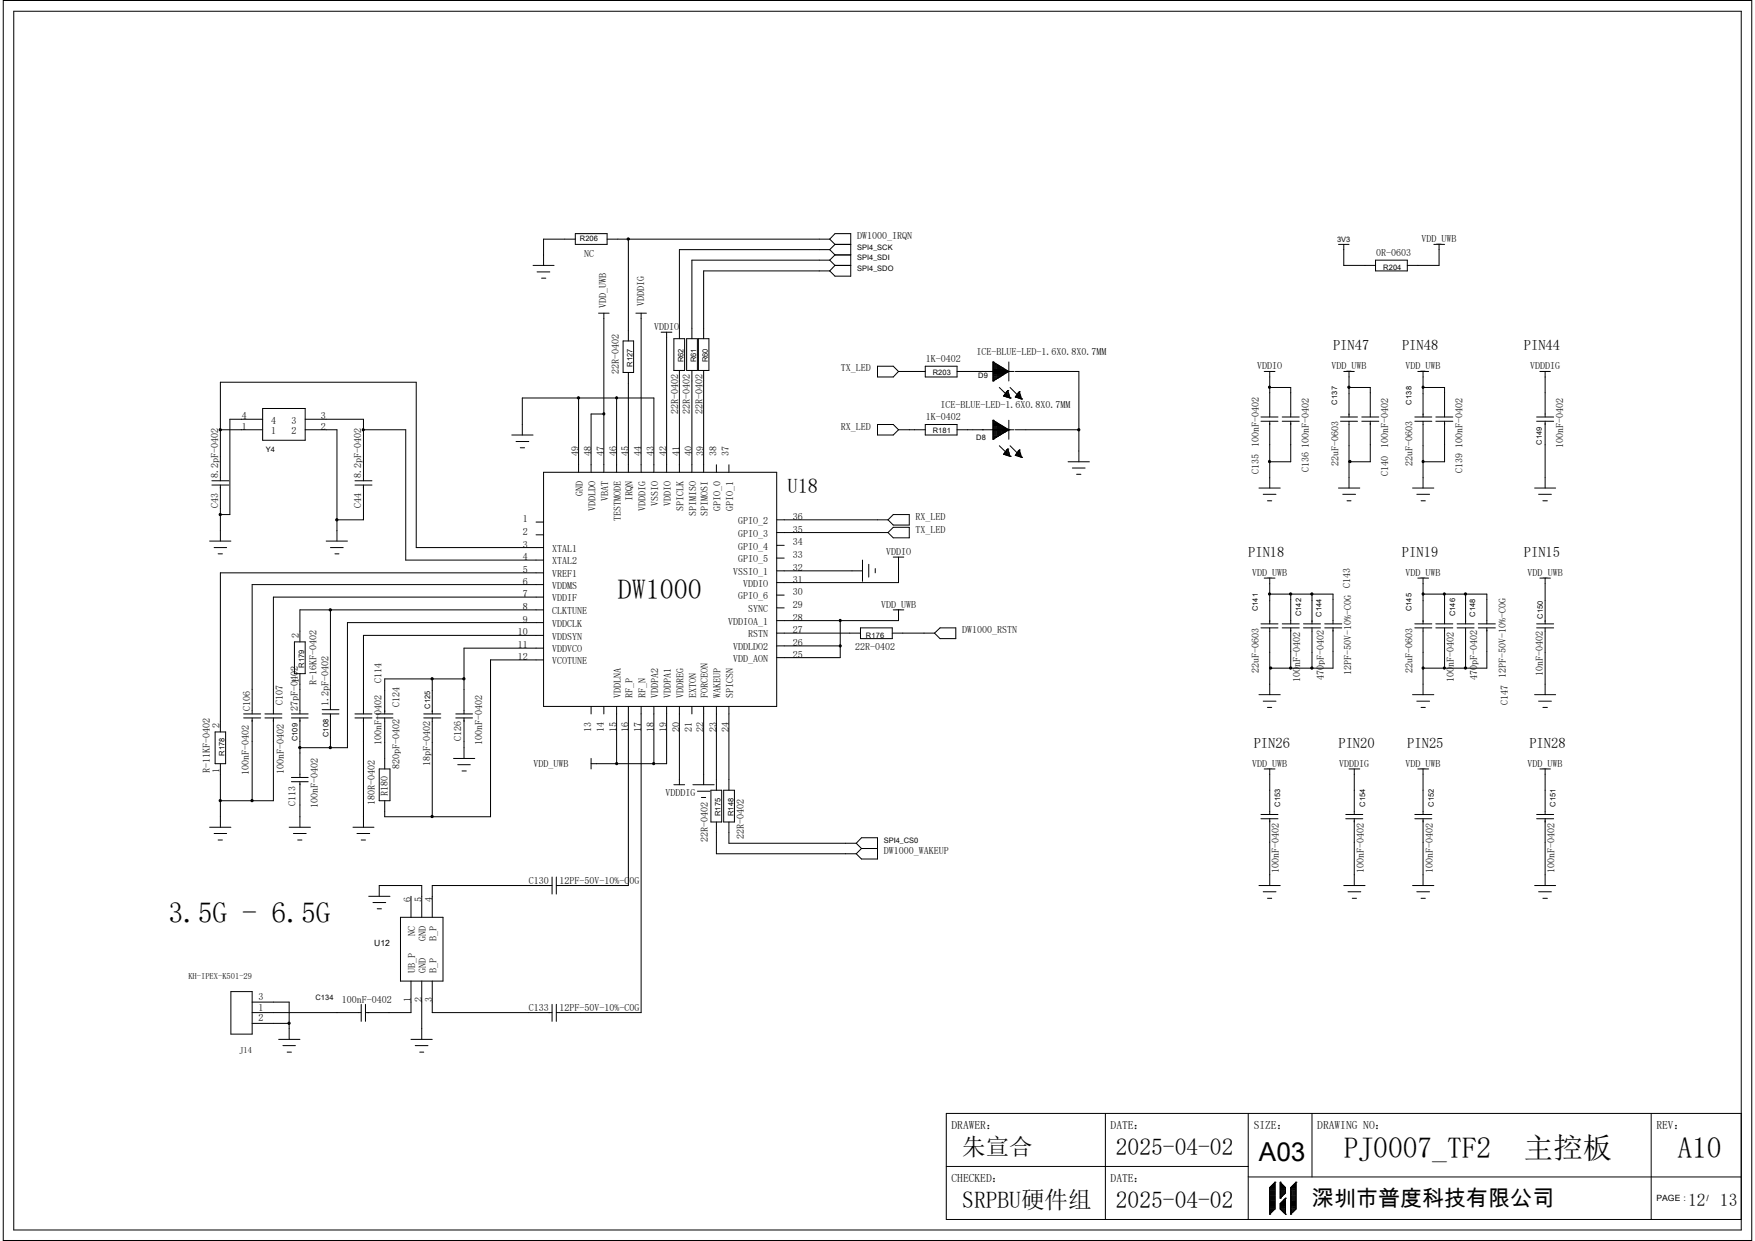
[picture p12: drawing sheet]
<svg xmlns="http://www.w3.org/2000/svg" width="297mm" height="210mm" viewBox="0 0 297 210" stroke-linecap="round" stroke-linejoin="round" font-family="sans-serif">
<g fill="none" stroke="#000" stroke-width=".17">
<path d="M.6 .1h295.9v209.8h-295.9zM2.3 1.9h292.4v206.3h-292.4zM97.4 39.5h5.3v1.9h-5.3zM90.2 44.9h3.6M90.9 46h2.1M91.7 47.1h.7M97.4 40.5h-5.4v4.4M101.3 53h1.8M102.2 53v26.9M102.7 40.5h37.7M105.5 57.7h1.7v5.3h-1.7zM106.3 40.5h.1"/>
<path d="M106.3 40.5v17.2M107.6 53h1.8M108.5 53v26.9M111.9 56.2h1.8M112.8 56.2v23.7M114 57.3h1.9v5.4h-1.9zM116.2 57.3h1.8v5.4h-1.8zM118.2 57.3h1.8v5.4h-1.8zM140.4 44h-23.3v13.3M140.4 42.2h-25.4v15.1M140.4 45.8h-21.3v11.5M140.4 40.5l.9-1h2.7v7.2h-2.7l-.9-.9"/>
<path d="M140.4 44l.9 .9M140.4 42.2l.9 .9M140.4 40.5l.9 .9M141.3 44.9h2.7M141.3 41.4h2.7M141.3 44.9l-.9 .9M141.3 43.1h2.7M141.3 43.1l-.9 .9M141.3 41.4l-.9 .8M226.5 41.4h1.8M227.4 41.4v3.5h5.4M232.8 44h5.4v1.8h-5.4z"/>
<path d="M242.7 41.4h1.8M243.5 41.4v3.5h-5.3M37.3 72.7h.1M37.3 72.7h7.1M44.4 69.1h7.2v5.4h-7.2zM44.4 71h-5.5v16.1h-1.6M51.6 72.7h5.4v18.9M51.6 71h9.9v10.4M61.5 72.7h.1M61.5 72.7h7.2v22.1h23.3M86.6 73.6h3.6M87.3 74.7h2.2"/>
<path d="M88.1 75.8h.7M88.4 73.6v-6.2h22.3v12.5M92 79.9h39.4v39.6h-39.4zM97.9 67.4v12.5M102.2 70.1h-2.2v9.8M104.4 67.4v12.5M106.3 63v16.9M115 62.7v17.2M117.1 62.7v17.2M119.1 62.7v17.2M121.2 78.7v1.2M123.4 78.7v1.2"/>
<path d="M148.5 62h2.7l.9 .9-.9 .9h-2.7zM148.5 71.8h2.7l.9 .9-.9 .9h-2.7zM152.1 72.7h4.5M152.1 62.9h4.5M156.6 62h5.4v1.8h-5.4zM156.6 71.8h5.4v1.8h-5.4zM162 72.7h9.6M162 62.9h9.6M168.1 71.1h.1M168.1 74.3h.1M168.1 61.3h.1M168.1 64.5h.1"/>
<path d="M168.1 63.8h1.2M168.1 62h1.1M168.1 71.8h1.1M168.1 61.3v3.2M168.1 71.1v3.2M168.1 71.1l2.6 1.6M168.1 72.6h2.3M168.1 72.4h2M168.1 72.2h1.7v1.1h-1.7M168.1 72h1.4M168.1 71.7h.9v2.1h-.9M168.1 71.5h.5"/>
<path d="M168.1 71.3h.2M168.1 61.8h.9v2.2h-.9M168.1 62.3h1.7v1.1h-1.7M168.1 74.2h.3M168.1 74h.6M168.1 73.4h1.4M168.1 73.1h2.1M168.1 72.9h2.3M168.1 61.3l2.6 1.6M168.1 62.7h2.3M168.1 62.5h2M168.1 62.1h1.4"/>
<path d="M168.1 61.6h.5M168.1 61.4h.2M168.1 64.3h.3M168.1 64.1h.6M168.1 63.6h1.4M168.1 63h2.3M168.2 61.4v3M168.2 71.2v3.1M168.4 61.5v2.8M168.4 71.3v2.8M168.6 61.6v2.6M168.6 71.5v2.5"/>
<path d="M168.8 61.7v2.4M168.8 71.5v2.4M169.1 61.9v1.9M169.1 71.8v1.9M169.1 75.4l1.8 1.8M169.1 65.6l1.8 1.8M169.3 71.9v1.7h-1.2M169.3 62v1.7M169.5 62.1v1.5M169.5 72v1.5M169.7 62.2v1.3M169.7 72.1v1.3"/>
<path d="M169.8 76.9h.1M169.8 67h.1M169.8 76.9l1.1 .3M169.8 76.9h1M169.8 67l1.1 .4M169.8 67h1M170 76.7h.7M170 66.8h.7M170 62.4v.9M170 66.8v.3M170 72.3v.9M170 76.6v.3"/>
<path d="M170.1 76.5h.6M170.1 66.6h.6M170.2 62.6v.6h-2.1M170.2 66.5v.6M170.2 72.4v.7M170.2 76.4v.6M170.3 76.3h.3M170.3 66.5h.3M170.3 62.7v.4M170.3 66.3v.9h.6M170.3 72.5v.4M170.3 76.2v.8h.6"/>
<path d="M170.3 76.2l-.5 .7M170.3 76.2h.3M170.3 66.3l-.5 .7M170.3 66.3h.3M170.6 76h.1M170.6 66.1h.1M170.6 62.8v.2M170.6 66.1v1.2M170.6 72.6v.3M170.6 76v1.1M170.6 76l-.3 .2M170.6 76l.3 1.2"/>
<path d="M170.6 66.1l-.3 .2M170.6 66.1l.3 1.3M170.7 72.7h.1M170.7 62.9h.1M170.7 61.3v3.2M170.7 66.7v.6M170.7 71.1v3.2M170.7 76.5v.7M170.7 72.7l-2.6 1.6M170.7 62.9l-2.6 1.6M170.9 77.2h.1M170.9 67.4h.1"/>
<path d="M170.9 75.4l1.8 1.8M170.9 65.6l1.8 1.8M171.8 77h.1M171.8 67.2h.1M171.8 72.7h10.8M171.8 62.9h10.8v15.2M171.8 77h1M171.8 77l1.1 .4M171.8 67.2h1M171.8 67.2l1.1 .3M172 76.9h.7M172 67h.7"/>
<path d="M172 66.9v.4M172 76.8v.3M172.1 76.7h.6M172.1 66.8h.6M172.2 66.7v.6M172.2 76.5v.7M172.3 76.5h.3M172.3 66.6h.3M172.3 76.3h.3M172.3 76.3l-.5 .7M172.3 76.3v.9h.5M172.3 66.5v.9h.5"/>
<path d="M172.3 66.5h.3M172.3 66.5l-.5 .7M172.5 76.2h.1M172.5 66.3h.1M172.5 76.2l-.2 .1M172.5 76.2l.4 1.2M172.5 66.3v1.1M172.5 76.2v1.1M172.5 66.3l-.2 .2M172.5 66.3l.4 1.2M172.7 66.8v.7M172.7 76.7v.7"/>
<path d="M172.9 77.4h.1M172.9 67.5h.1M180.8 78.1h3.6M181.5 79.2h2.1M213.4 71.3h2.9M213.4 70.6h2.9M214 62.9h1.8M214.9 62.9v7.7M214.9 71.3v11.3M214.9 65.6h3.5v5M217 71.3h2.9M217 70.6h2.9"/>
<path d="M218.4 71.3v6.8h-3.5M226.9 71.3h2.8M226.9 70.6h2.8M227.4 62.9h1.8M228.3 65.6h3.6v5M228.3 62.9v7.7M228.3 71.3v11.3M230.5 71.3h2.8M230.5 70.6h2.8M231.9 71.3v6.8h-3.6M239.4 71.3h2.9M239.4 70.6h2.9"/>
<path d="M239.9 62.9h1.9M240.8 65.6h.1M240.8 65.6h3.7v5M240.8 62.9v7.7M240.8 71.3v11.3M243 71.3h2.9M243 70.6h2.9M244.5 71.3v6.8h-3.7M260.1 71.3h2.8M260.1 70.6h2.8M260.6 62.9h1.8M261.5 62.9v7.7"/>
<path d="M261.5 71.3v11.3M35.5 91.6h3.6M35.9 81.4h2.8M35.9 82.1h2.8M36.2 92.7h2.2M36.9 93.7h.7M37.3 81.4v-16.7h33.1v28h21.6M37.3 82.1v9.5M55.2 91.6h3.6M55.9 92.7h2.2M56.7 93.7h.7M60.1 81.4h2.8"/>
<path d="M60.1 82.1h2.8M61.5 82.1v5.9h-4.5M90.7 88.3h1.3M90.7 90.5h1.3M92 98.9h-49.3v21.9M92 96.9h-54.7v27M131.4 96.6h14.6M131.4 94.4h1.3M131.4 92.3h1.3M131.4 90.1h18.9M131.4 88h18.9M146 94.8v3.6"/>
<path d="M147 95.5v2.2M148.1 96.2v.7M151.2 87.1h2.7v1.8h-2.7l-.9-.9zM151.2 89.2h2.7v1.8h-2.7l-.9-.9zM151.2 94.3h1.8M152.1 94.3v4.3h-20.7M182.2 80.3h.7M213.1 82.6h3.6M213.8 83.7h2.1M214 97.8h1.8M214.5 84.8h.7M214.9 97.8v7.8"/>
<path d="M226.5 82.6h3.6M227.2 83.7h2.2M228 84.8h.6M239.1 82.6h3.6M239.8 83.7h2.1M239.9 97.8h1.9M240.5 84.8h.7M240.8 97.8v7.8M259.7 82.6h3.6M260.4 83.7h2.2M260.6 97.8h1.8M261.1 84.8h.8"/>
<path d="M261.5 97.8v7.8M49.8 108.6h1.8v5.4h-1.8zM50.8 114v6.8M55.9 103.2v16.9M73.2 114.9v5.9M78.5 114.9h-13.4v5.9M92 103.2h-41.2v5.4M92 107.5h-30.5v13.3M92 109.7h-13.5v11.1M92 105.4h-33.2v21.1h-8M92 101h-45.7v19.8M92 111.7h-9v26.5h-17.9v-2.7"/>
<path d="M100 119.5v1.3M102.2 119.5v1.3M104.4 119.5v9.7M106.3 119.5v30.4h-12.2M108.5 119.5v51.9h-14.4M110.7 119.5v9.7M112.8 119.5v9.7h-12.8M115 119.5v13.3M117.1 119.5v1.3M119.1 119.5v13.3M121.2 119.5v14.2M123.4 119.5v14.2"/>
<path d="M131.4 109.3h10.8M131.4 107.1h14.2M131.4 100.7h1.3M131.4 102.9h1.3M142.2 105v6.3h-10.8M145.6 106.3h5.4v1.8h-5.4zM151 107.1h7.2M151.2 103.2h1.8M152.1 103.2v1.8h-20.7M158.2 107.1l.9-.8h2.7v1.8h-2.7zM213.1 117.6h3.6M213.4 105.6h2.9"/>
<path d="M213.4 106.3h2.9M213.8 118.7h2.1M214.5 119.7h.7M214.9 106.3v11.3M214.9 100.5h10.7v5.1M217 105.6h2.9M217 106.3h2.9M218.4 100.5v5.1M218.4 106.3v6.8M220.6 105.6h2.9M220.6 106.3h2.9M222 100.5v5.1"/>
<path d="M222 106.3v6.8M224.2 105.6h2.9M224.2 106.3h2.9M225.6 106.3v6.8h-10.7M239.1 117.6h3.6M239.4 105.6h2.9M239.4 106.3h2.9M239.8 118.7h2.1M240.5 119.7h.7M240.8 100.5h10.8v5.1M240.8 106.3v11.3M243 105.6h2.9"/>
<path d="M243 106.3h2.9M244.5 100.5v5.1M244.5 106.3v6.8M246.6 105.6h2.9M246.6 106.3h2.9M248 100.5v5.1M248 106.3v6.8M250.2 105.6h2.9M250.2 106.3h2.9M251.6 106.3v6.8h-10.8M259.7 117.6h3.6M260.1 105.6h2.8"/>
<path d="M260.1 106.3h2.8M260.4 118.7h2.2M261.1 119.7h.8M261.5 106.3v11.3M35.5 140h3.6M36.4 123.9h1.8v5.3h-1.8zM37.3 129.2v10.8M41.2 120.8h2.9M41.2 121.5h2.9M42.7 121.5v14M44.8 120.8h2.9M44.8 121.5h2.9"/>
<path d="M46.3 121.5v14h-9M48.9 140h3.6M49.3 120.8h2.9M49.3 121.5h2.9M49.3 131.6h2.9M49.3 132.3h2.9M50.8 121.5v10.1M50.8 132.3v7.7M54.5 120.8h2.9M54.5 120.1h2.9M55.9 120.8v5.7M59.7 140h3.6"/>
<path d="M60.1 120.8h2.8M60.1 121.5h2.8M61.5 121.5v18.5M63.7 120.8h2.8M63.7 121.5h2.8M64.2 130.1h1.8v5.4h-1.8zM65.1 121.5v8.6M71.7 120.8h2.9M71.7 121.5h2.9M73.2 121.5v16.7M76.8 128.4h3.5M77.1 120.8h2.9"/>
<path d="M77.1 121.5h2.9M77.5 129.4h2.1M78.2 130.5h.7M78.5 121.5v6.9M100 128.4v1.7M114 132.8h1.9M117.3 132.8h3.6M118 133.9h2.1M118.7 135h.7M120.3 133.7h1.8v5.4h-1.8zM121.2 139.1v5.4h23.7M122.5 133.7h1.8v5.4h-1.8z"/>
<path d="M123.4 139.1v3.6h21.5M213.4 137.8h2.9M213.4 138.6h2.9M214 130.1h1.8M214.9 130.1v7.7M214.9 138.6v11.3M227.8 137.8h2.8M227.8 138.6h2.8M228.3 130.1h1.8M229.2 130.1v7.7M229.2 138.6v11.3M239.4 137.8h2.9"/>
<path d="M239.4 138.6h2.9M239.9 130.1h1.9M240.8 130.1v7.7M240.8 138.6v11.3M260.1 137.8h2.8M260.1 138.6h2.8M260.6 130.1h1.8M261.5 130.1v7.7M261.5 138.6v11.3M36.2 141.1h2.2M36.9 142.2h.7M49.7 141.1h2.1"/>
<path d="M50.4 142.2h.7M60.4 141.1h2.2M61.1 142.2h.7M62.4 151.7h3.6M63.1 152.7h2.2M63.8 153.8h.8M64.2 151.7v-1.8h7.2v5.3M67.8 155.2h7.2v10.8h-7.2zM69.6 151.7v3.5M93.4 149.9h-20.2v5.3M93.4 148.4v2.9M94.1 148.4v2.9"/>
<path d="M144.9 142.7l.9-.9h2.7v3.6h-2.7l-.9-.9M144.9 142.7l.9 .9M145.8 143.6h2.7M145.8 143.6l-.9 .9M213.1 149.9h3.6M213.8 150.9h2.1M214.5 152h.7M227.4 149.9h3.6M228.1 150.9h2.2M228.9 152h.7M239.1 149.9h3.6M239.8 150.9h2.1"/>
<path d="M240.5 152h.7M259.7 149.9h3.6M260.4 150.9h2.2M261.1 152h.8M39.1 167.8h3.6v7.2h-3.6zM42.7 173.2h6.2M42.7 171.4h18.4M42.7 169.6h6.2v6.3M47.2 175.9h3.6M47.9 177h2.1M48.6 178.1h.7M61.1 170v2.8"/>
<path d="M61.8 170v2.8M69.6 166v5.4h-7.8M69.6 175.9h3.6M70.3 177h2.1M71 178.1h.7M71.4 166v9.9M73.2 166v5.4h20.2M93.4 170v2.8M94.1 170v2.8M160.1 197.4h51.1M187.1 188.4v18M211.2 199.2h83.5"/>
<path d="M211.2 188.4v18M222 188.4v10.8M279.4 188.4v18M294.7 188.4h-134.6v18h134.6M214.9 205.5h.1M214.9 204.6h.9M214.9 204.4h.9M214.9 204.2h.9M214.9 204h.9M214.9 203.8h.9M214.9 203.7h.9M214.9 203.5h.9"/>
<path d="M214.9 203.3h.9M214.9 203.1h.9M214.9 202.9h.9M214.9 201v4.5M214.9 202.8h.9M214.9 202.6h.9M214.9 202.4h.9M214.9 202.2h.9M214.9 202.1h.9M214.9 201.9h.9M214.9 201.7h.9M214.9 201.5h.9"/>
<path d="M214.9 201.3h.9M214.9 201.2h.9M214.9 201h.9M215.8 200.1h.1M215.8 200.8h-.7v4.5h-.2M215.8 200.6h-.6v4.5h-.3M215.8 200.4h-.4v4.5h-.5M215.8 200.3h-.2v4.5h-.7M215.8 204.6l-.9 .9M215.8 200.1v4.5M215.8 200.1l-.9 .9M216.7 202.8h.1"/>
<path d="M216.7 200.1h.1M216.7 204.6l.9 .9M216.7 200.1v2.7M216.7 203.7v.9M216.7 204.6h.9M216.7 204.4h.9M216.7 204.2h.9M216.7 204h.9M216.7 203.8h.9M216.7 203.7h.9M216.7 200.3h.1v2.3M216.7 200.4h.3v2"/>
<path d="M216.7 200.6h.5v1.6M216.7 200.8h.6v1.3M216.7 202.6h.2M216.7 202.4h.3M216.7 202.2h.5M216.7 202.1h.7M216.7 201.9h.9M216.7 201.7h.9M216.7 201.5h.9M216.7 201.3h.9M216.7 201.2h.9M216.7 201h.9"/>
<path d="M216.7 200.1l.9 .9M217.6 205.5h.1M217.6 202.8h.1M217.6 202.8l-.9 .9M217.6 201v.9M217.6 202.8v2.7M217.6 202.9h-.3v2.4h.3M217.6 203.1h-.4v2h.4M217.6 203.3h-.6v1.6h.6M217.6 203.5h-.8v1.3h.8M217.6 201.9l-.9 .9M218.4 205.5h.1"/>
<path d="M218.4 204.6h.9M218.4 204.4h.9M218.4 204.2h.9M218.4 204h.9M218.4 203.8h.9M218.4 203.7h.9M218.4 203.5h.9M218.4 203.3h.9M218.4 203.1h.9M218.4 202.9h.9M218.4 202.8h.9M218.4 202.6h.9"/>
<path d="M218.4 202.4h.9M218.4 202.2h.9M218.4 202.1h.9M218.4 201.9h.9M218.4 201.7h.9M218.4 201.5h.9M218.4 201.3h.9M218.4 201.2h.9M218.4 201h.9M218.4 201v4.5M219.3 200.1h.1M219.3 200.8h-.7v4.5h-.2"/>
<path d="M219.3 200.6h-.5v4.5h-.4M219.3 200.4h-.3v4.5h-.6M219.3 200.3h-.1v4.5h-.8M219.3 204.6l-.9 .9M219.3 200.1v4.5M219.3 200.1l-.9 .9"/>
</g>
<g fill="#000" stroke="#000" stroke-width=".17">
<circle cx="106.3" cy="40.4" r=".19"/>
<circle cx="37.3" cy="72.7" r=".19"/>
<circle cx="61.5" cy="72.7" r=".18"/>
<circle cx="97.9" cy="67.3" r=".19"/>
<circle cx="102.2" cy="70" r=".18"/>
<circle cx="104.3" cy="67.3" r=".18"/>
<circle cx="182.6" cy="72.7" r=".19"/>
<circle cx="214.8" cy="78.1" r=".18"/>
<circle cx="214.8" cy="65.5" r=".18"/>
<circle cx="228.3" cy="65.5" r=".19"/>
<circle cx="228.5" cy="78.1" r=".19"/>
<circle cx="240.8" cy="78.1" r=".18"/>
<circle cx="240.8" cy="65.5" r=".18"/>
<circle cx="37.3" cy="87.1" r=".19"/>
<circle cx="57" cy="88" r=".19"/>
<circle cx="55.9" cy="103.2" r=".19"/>
<circle cx="73.1" cy="114.9" r=".19"/>
<circle cx="78.5" cy="114.9" r=".19"/>
<circle cx="142.2" cy="109.3" r=".18"/>
<circle cx="142.2" cy="105" r=".18"/>
<circle cx="214.8" cy="100.5" r=".18"/>
<circle cx="215" cy="113.1" r=".19"/>
<circle cx="218.4" cy="100.5" r=".19"/>
<circle cx="218.4" cy="113.1" r=".19"/>
<circle cx="222" cy="100.5" r=".19"/>
<circle cx="222" cy="113.1" r=".19"/>
<circle cx="240.8" cy="100.5" r=".18"/>
<circle cx="240.8" cy="113" r=".18"/>
<circle cx="244.4" cy="100.5" r=".18"/>
<circle cx="244.4" cy="113" r=".18"/>
<circle cx="248" cy="113.1" r=".19"/>
<circle cx="248" cy="100.5" r=".19"/>
<circle cx="37.3" cy="135.5" r=".19"/>
<circle cx="42.7" cy="135.5" r=".19"/>
<circle cx="50.7" cy="126.5" r=".19"/>
<circle cx="55.9" cy="126.5" r=".19"/>
<circle cx="73.1" cy="138.2" r=".19"/>
<circle cx="104.3" cy="129.2" r=".18"/>
<circle cx="110.6" cy="129.2" r=".18"/>
<circle cx="48.9" cy="173.2" r=".19"/>
</g>
<g font-size="5">
<text x="28.5" y="156.1">3.5G - 6.5G</text>
<text x="227.4" y="195.9">PJ0007_TF2</text>
<text x="257.9" y="195.9">主控板</text>
<text x="283.9" y="195.9">A10</text>
</g>
<text font-size="4.7" x="104.6" y="101.4">DW1000</text>
<text font-size="4.4" x="213.1" y="196.5">A03</text>
<g font-size="4">
<text x="162.9" y="195.5">朱宣合</text>
<text x="188.8" y="195.5">2025-04-02</text>
<text x="162.9" y="204.5">SRPBU硬件组</text>
<text x="188.8" y="204.5">2025-04-02</text>
</g>
<text font-size="3.7" x="222" y="204.1">深圳市普度科技有限公司</text>
<text font-size="3.5" x="133.3" y="83.5">U18</text>
<g font-size="3">
<text x="285.7" y="204">12</text>
<text x="291.1" y="204">13</text>
</g>
<g font-size="2.5">
<text x="225.6" y="59.3">PIN47</text>
<text x="237.3" y="59.3">PIN48</text>
<text x="257.9" y="59.3">PIN44</text>
<text x="211.2" y="94.3">PIN18</text>
<text x="237.3" y="94.3">PIN19</text>
<text x="257.9" y="94.3">PIN15</text>
<text x="212.2" y="126.5">PIN26</text>
<text x="226.5" y="126.5">PIN20</text>
<text x="238.2" y="126.5">PIN25</text>
<text x="258.8" y="126.5">PIN28</text>
</g>
<g font-size="1.9">
<text x="161" y="191.1">DRAWER：</text>
<text x="188" y="191.1">DATE：</text>
<text x="212.2" y="191.1">SIZE：</text>
<text x="222.9" y="191.1">DRAWING NO：</text>
<text x="280.3" y="191.1">REV：</text>
<text x="161" y="200">CHECKED：</text>
<text x="188" y="200">DATE：</text>
</g>
<g font-size="1.7">
<text x="145.1" y="40.5">DW1000_IRQN</text>
<text x="240.6" y="41">VDD_UWB</text>
<text x="98.8" y="43.5">NC</text>
<text x="232.9" y="43.3">0R-0603</text>
<text x="102.6" y="52.2" transform="rotate(-90 102.6 52.2)">VDD_UWB</text>
<text x="109" y="51.8" transform="rotate(-90 109 51.8)">VDDDIG</text>
<text x="110.7" y="55.9">VDDIO</text>
<text x="104.7" y="63.4" transform="rotate(-90 104.7 63.4)">22R-0402</text>
<text x="142.3" y="62.9">TX_LED</text>
<text x="156.7" y="61.3">1K-0402</text>
<text x="165.3" y="60.2">ICE-BLUE-LED-1.6X0.8X0.7MM</text>
<text x="212.8" y="62.5">VDDIO</text>
<text x="225.3" y="62.5">VDD_UWB</text>
<text x="237.9" y="62.5">VDD_UWB</text>
<text x="259" y="62.5">VDDDIG</text>
<text x="40.9" y="71">4</text>
<text x="45.9" y="71.7">4</text>
<text x="49.4" y="71.7">3</text>
<text x="54.3" y="71">3</text>
<text x="114.8" y="70" transform="rotate(-90 114.8 70)">22R-0402</text>
<text x="116.8" y="70" transform="rotate(-90 116.8 70)">22R-0402</text>
<text x="118.9" y="70" transform="rotate(-90 118.9 70)">22R-0402</text>
<text x="156.7" y="71.1">1K-0402</text>
<text x="159.2" y="69.1">ICE-BLUE-LED-1.6X0.8X0.7MM</text>
<text x="40.9" y="72.7">1</text>
<text x="45.9" y="73.4">1</text>
<text x="49.4" y="73.4">2</text>
<text x="54.3" y="72.7">2</text>
<text x="97.9" y="77.2" transform="rotate(-90 97.9 77.2)">49</text>
<text x="100" y="77.2" transform="rotate(-90 100 77.2)">48</text>
<text x="102.2" y="77.2" transform="rotate(-90 102.2 77.2)">47</text>
<text x="104.4" y="77.2" transform="rotate(-90 104.4 77.2)">46</text>
<text x="106.3" y="77.2" transform="rotate(-90 106.3 77.2)">45</text>
<text x="108.5" y="77.2" transform="rotate(-90 108.5 77.2)">44</text>
<text x="110.7" y="77.2" transform="rotate(-90 110.7 77.2)">43</text>
<text x="112.8" y="77.2" transform="rotate(-90 112.8 77.2)">42</text>
<text x="115" y="77.2" transform="rotate(-90 115 77.2)">41</text>
<text x="117.1" y="77.2" transform="rotate(-90 117.1 77.2)">40</text>
<text x="119.1" y="77.2" transform="rotate(-90 119.1 77.2)">39</text>
<text x="121.2" y="77.2" transform="rotate(-90 121.2 77.2)">38</text>
<text x="123.4" y="77.2" transform="rotate(-90 123.4 77.2)">37</text>
<text x="142.3" y="72.7">RX_LED</text>
<text x="213.1" y="75.6" transform="rotate(-90 213.1 75.6)">100nF-0402</text>
<text x="234.9" y="75.8" transform="rotate(-90 234.9 75.8)">100nF-0402</text>
<text x="264.5" y="75.8" transform="rotate(-90 264.5 75.8)">100nF-0402</text>
<text x="36.9" y="80.8" transform="rotate(-90 36.9 80.8)">8.2pF-0402</text>
<text x="61.1" y="80.8" transform="rotate(-90 61.1 80.8)">8.2pF-0402</text>
<text x="98.6" y="83.9" transform="rotate(-90 98.6 83.9)">GND</text>
<text x="213.1" y="80.3" transform="rotate(-90 213.1 80.3)">C135</text>
<text x="221.5" y="79.9" transform="rotate(-90 221.5 79.9)">C136 100nF-0402</text>
<text x="226.5" y="78.9" transform="rotate(-90 226.5 78.9)">22uF-0603</text>
<text x="234.9" y="80.6" transform="rotate(-90 234.9 80.6)">C140</text>
<text x="239.1" y="78.9" transform="rotate(-90 239.1 78.9)">22uF-0603</text>
<text x="247.5" y="80.1" transform="rotate(-90 247.5 80.1)">C139 100nF-0402</text>
<text x="36.9" y="86" transform="rotate(-90 36.9 86)">C43</text>
<text x="61.1" y="86" transform="rotate(-90 61.1 86)">C44</text>
<text x="88.5" y="88.3">1</text>
<text x="100.8" y="86.4" transform="rotate(-90 100.8 86.4)">VDDLDO</text>
<text x="102.9" y="84.7" transform="rotate(-90 102.9 84.7)">VBAT</text>
<text x="105.1" y="88.1" transform="rotate(-90 105.1 88.1)">TESTMODE</text>
<text x="107.1" y="84.7" transform="rotate(-90 107.1 84.7)">IRQN</text>
<text x="109.2" y="86.4" transform="rotate(-90 109.2 86.4)">VDDDIG</text>
<text x="111.4" y="85.6" transform="rotate(-90 111.4 85.6)">VSSIO</text>
<text x="113.5" y="85.6" transform="rotate(-90 113.5 85.6)">VDDIO</text>
<text x="115.7" y="86.4" transform="rotate(-90 115.7 86.4)">SPICLK</text>
<text x="117.8" y="87.3" transform="rotate(-90 117.8 87.3)">SPIMISO</text>
<text x="119.8" y="87.3" transform="rotate(-90 119.8 87.3)">SPIMOSI</text>
<text x="122" y="86.4" transform="rotate(-90 122 86.4)">GPIO_0</text>
<text x="124.1" y="86.4" transform="rotate(-90 124.1 86.4)">GPIO_1</text>
<text x="124.9" y="88.7">GPIO_2</text>
<text x="134.2" y="88">36</text>
<text x="154.9" y="88">RX_LED</text>
<text x="88.5" y="90.5">2</text>
<text x="88.5" y="92.7">3</text>
<text x="88.5" y="94.8">4</text>
<text x="93.4" y="93.4">XTAL1</text>
<text x="93.4" y="95.5">XTAL2</text>
<text x="124.9" y="95.2">GPIO_5</text>
<text x="124.9" y="93">GPIO_4</text>
<text x="124.9" y="90.8">GPIO_3</text>
<text x="134.2" y="94.4">33</text>
<text x="134.2" y="92.3">34</text>
<text x="134.2" y="90.1">35</text>
<text x="149.9" y="93.9">VDDIO</text>
<text x="154.9" y="90.1">TX_LED</text>
<text x="88.5" y="98.9">6</text>
<text x="88.5" y="96.9">5</text>
<text x="88.5" y="101">7</text>
<text x="93.4" y="99.7">VDDMS</text>
<text x="93.4" y="97.7">VREF1</text>
<text x="93.4" y="101.8">VDDIF</text>
<text x="124.1" y="97.3">VSSIO_1</text>
<text x="124.9" y="101.4">GPIO_6</text>
<text x="125.8" y="99.3">VDDIO</text>
<text x="134.2" y="100.7">30</text>
<text x="134.2" y="98.6">31</text>
<text x="134.2" y="96.6">32</text>
<text x="211.9" y="97.5">VDD_UWB</text>
<text x="237.9" y="97.5">VDD_UWB</text>
<text x="258.5" y="97.5">VDD_UWB</text>
<text x="50.6" y="107.9" transform="rotate(-90 50.6 107.9)">2</text>
<text x="87.6" y="107.5">10</text>
<text x="88.5" y="103.2">8</text>
<text x="88.5" y="105.4">9</text>
<text x="93.4" y="103.9">CLKTUNE</text>
<text x="93.4" y="106.1">VDDCLK</text>
<text x="123.2" y="105.7">VDDIOA_1</text>
<text x="126.6" y="107.9">RSTN</text>
<text x="126.6" y="103.6">SYNC</text>
<text x="134.2" y="107.1">27</text>
<text x="134.2" y="105">28</text>
<text x="134.2" y="102.9">29</text>
<text x="149.1" y="102.9">VDD_UWB</text>
<text x="162.9" y="107.1">DW1000_RSTN</text>
<text x="87.6" y="109.7">11</text>
<text x="87.6" y="111.7">12</text>
<text x="93.4" y="108.2">VDDSYN</text>
<text x="93.4" y="110.4">VDDVCO</text>
<text x="93.4" y="112.4">VCOTUNE</text>
<text x="124.1" y="110">VDDLDO2</text>
<text x="124.1" y="112">VDD_AON</text>
<text x="134.2" y="109.3">26</text>
<text x="134.2" y="111.3">25</text>
<text x="144.7" y="110.1">22R-0402</text>
<text x="213.1" y="113.9" transform="rotate(-90 213.1 113.9)">22uF-0603</text>
<text x="239.1" y="113.9" transform="rotate(-90 239.1 113.9)">22uF-0603</text>
<text x="47.9" y="119.4" transform="rotate(-90 47.9 119.4)">C107</text>
<text x="50.6" y="115.6" transform="rotate(-90 50.6 115.6)">1</text>
<text x="53.6" y="115.9" transform="rotate(-90 53.6 115.9)">R-16KF-0402</text>
<text x="55.6" y="119.5" transform="rotate(-90 55.6 119.5)">1.2pF-0402</text>
<text x="64.6" y="115.6" transform="rotate(-90 64.6 115.6)">C114</text>
<text x="67.6" y="119.7" transform="rotate(-90 67.6 119.7)">C124</text>
<text x="105.1" y="118.1" transform="rotate(-90 105.1 118.1)">VDDLNA</text>
<text x="107.1" y="118.1" transform="rotate(-90 107.1 118.1)">RF_P</text>
<text x="109.2" y="118.1" transform="rotate(-90 109.2 118.1)">RF_N</text>
<text x="111.4" y="118.1" transform="rotate(-90 111.4 118.1)">VDDPA2</text>
<text x="113.5" y="118.1" transform="rotate(-90 113.5 118.1)">VDDPA1</text>
<text x="115.7" y="118.1" transform="rotate(-90 115.7 118.1)">VDDREG</text>
<text x="117.8" y="118.1" transform="rotate(-90 117.8 118.1)">EXTON</text>
<text x="119.8" y="118.1" transform="rotate(-90 119.8 118.1)">FORCEON</text>
<text x="122" y="118.1" transform="rotate(-90 122 118.1)">WAKEUP</text>
<text x="124.1" y="118.1" transform="rotate(-90 124.1 118.1)">SPICSN</text>
<text x="220" y="115.4" transform="rotate(-90 220 115.4)">100nF-0402</text>
<text x="224" y="115.1" transform="rotate(-90 224 115.1)">470pF-0402</text>
<text x="228.6" y="114.2" transform="rotate(-90 228.6 114.2)">12PF-50V-10%-C0G C143</text>
<text x="246" y="115.4" transform="rotate(-90 246 115.4)">100nF-0402</text>
<text x="250" y="115.1" transform="rotate(-90 250 115.1)">470pF-0402</text>
<text x="254.8" y="114.7" transform="rotate(-90 254.8 114.7)">12PF-50V-10%-C0G</text>
<text x="255.2" y="119.4" transform="rotate(-90 255.2 119.4)">C147</text>
<text x="261.1" y="114.4" transform="rotate(-90 261.1 114.4)">10nF-0402</text>
<text x="37.1" y="123.1" transform="rotate(-90 37.1 123.1)">2</text>
<text x="42.3" y="120.3" transform="rotate(-90 42.3 120.3)">C106</text>
<text x="50.4" y="120.3" transform="rotate(-90 50.4 120.3)">27pF-0402</text>
<text x="78" y="125.5" transform="rotate(-90 78 125.5)">C126</text>
<text x="100" y="124" transform="rotate(-90 100 124)">13</text>
<text x="102.2" y="124" transform="rotate(-90 102.2 124)">14</text>
<text x="104.4" y="124" transform="rotate(-90 104.4 124)">15</text>
<text x="106.3" y="124" transform="rotate(-90 106.3 124)">16</text>
<text x="108.5" y="124" transform="rotate(-90 108.5 124)">17</text>
<text x="110.7" y="124" transform="rotate(-90 110.7 124)">18</text>
<text x="112.8" y="124" transform="rotate(-90 112.8 124)">19</text>
<text x="115" y="124" transform="rotate(-90 115 124)">20</text>
<text x="117.1" y="124" transform="rotate(-90 117.1 124)">21</text>
<text x="119.1" y="124" transform="rotate(-90 119.1 124)">22</text>
<text x="121.2" y="124" transform="rotate(-90 121.2 124)">23</text>
<text x="123.4" y="124" transform="rotate(-90 123.4 124)">24</text>
<text x="35.5" y="130.9" transform="rotate(-90 35.5 130.9)">R-11KF-0402</text>
<text x="37.1" y="130.8" transform="rotate(-90 37.1 130.8)">1</text>
<text x="42.1" y="131.2" transform="rotate(-90 42.1 131.2)">100nF-0402</text>
<text x="48" y="131" transform="rotate(-90 48 131)">100nF-0402</text>
<text x="64.6" y="126" transform="rotate(-90 64.6 126)">100nF-0402</text>
<text x="67.6" y="130.2" transform="rotate(-90 67.6 130.2)">820pF-0402</text>
<text x="72.8" y="129.7" transform="rotate(-90 72.8 129.7)">18pF-0402</text>
<text x="81.6" y="126" transform="rotate(-90 81.6 126)">100nF-0402</text>
<text x="90.3" y="129.8">VDD_UWB</text>
<text x="211.9" y="129.8">VDD_UWB</text>
<text x="226.7" y="129.8">VDDDIG</text>
<text x="237.9" y="129.8">VDD_UWB</text>
<text x="258.5" y="129.8">VDD_UWB</text>
<text x="50" y="136.4" transform="rotate(-90 50 136.4)">C113</text>
<text x="53.8" y="136.8" transform="rotate(-90 53.8 136.8)">100nF-0402</text>
<text x="63.5" y="136.3" transform="rotate(-90 63.5 136.3)">180R-0402</text>
<text x="65.6" y="134.7" transform="rotate(-90 65.6 134.7)">R180</text>
<text x="112.6" y="134.8">VDDDIG</text>
<text x="119.8" y="142.5" transform="rotate(-90 119.8 142.5)">22R-0402</text>
<text x="125.9" y="141.9" transform="rotate(-90 125.9 141.9)">22R-0402</text>
<text x="89.5" y="149.5">C130</text>
<text x="94.7" y="149.5">12PF-50V-10%-C0G</text>
<text x="149.6" y="144.5">DW1000_WAKEUP</text>
<text x="216.4" y="147.7" transform="rotate(-90 216.4 147.7)">100nF-0402</text>
<text x="230.8" y="147.7" transform="rotate(-90 230.8 147.7)">100nF-0402</text>
<text x="242.5" y="147.7" transform="rotate(-90 242.5 147.7)">100nF-0402</text>
<text x="263.1" y="147.7" transform="rotate(-90 263.1 147.7)">100nF-0402</text>
<text x="69.6" y="152.6" transform="rotate(-90 69.6 152.6)">6</text>
<text x="71.4" y="152.6" transform="rotate(-90 71.4 152.6)">5</text>
<text x="73.2" y="152.6" transform="rotate(-90 73.2 152.6)">4</text>
<text x="70.3" y="158.4" transform="rotate(-90 70.3 158.4)">NC</text>
<text x="72.1" y="159.2" transform="rotate(-90 72.1 159.2)">GND</text>
<text x="73.9" y="159.2" transform="rotate(-90 73.9 159.2)">B_P</text>
<text x="70.3" y="164.6" transform="rotate(-90 70.3 164.6)">UB_P</text>
<text x="72.1" y="164.6" transform="rotate(-90 72.1 164.6)">GND</text>
<text x="73.9" y="164.6" transform="rotate(-90 73.9 164.6)">B_P</text>
<text x="43.7" y="172.8">2</text>
<text x="43.7" y="171">1</text>
<text x="43.7" y="169.2">3</text>
<text x="57.9" y="169.8">100nF-0402</text>
<text x="69.6" y="169.5" transform="rotate(-90 69.6 169.5)">1</text>
<text x="71.4" y="169.5" transform="rotate(-90 71.4 169.5)">2</text>
<text x="73.2" y="169.5" transform="rotate(-90 73.2 169.5)">3</text>
<text x="89.5" y="171">C133</text>
<text x="94.7" y="171">12PF-50V-10%-C0G</text>
</g>
<g font-size="1.5">
<text x="63.3" y="160.1">U12</text>
<text x="280.3" y="203.3">PAGE：</text>
<text x="288.8" y="203.3">/</text>
</g>
<g font-size="1.4">
<text x="31.9" y="165.6">KH-IPEX-K501-29</text>
<text x="40.5" y="178.2">J14</text>
</g>
<g font-size="1.3">
<text x="98.1" y="40.9">R206</text>
<text x="226.3" y="41">3V3</text>
<text x="145.1" y="45.8">SPI4_SDO</text>
<text x="145.1" y="44">SPI4_SDI</text>
<text x="145.1" y="42.2">SPI4_SCK</text>
<text x="234.1" y="45.6">R204</text>
<text x="107.1" y="62.1" transform="rotate(-90 107.1 62.1)">R127</text>
<text x="115.7" y="61.3" transform="rotate(-90 115.7 61.3)">R62</text>
<text x="117.8" y="61.3" transform="rotate(-90 117.8 61.3)">R61</text>
<text x="119.8" y="61.3" transform="rotate(-90 119.8 61.3)">R60</text>
<text x="157.9" y="63.4">R203</text>
<text x="165.6" y="64">D9</text>
<text x="226.3" y="68.5" transform="rotate(-90 226.3 68.5)">C137</text>
<text x="238.9" y="68.5" transform="rotate(-90 238.9 68.5)">C138</text>
<text x="45" y="76.5">Y4</text>
<text x="157.9" y="73.3">R181</text>
<text x="165.2" y="74.4">D8</text>
<text x="260.9" y="75.3" transform="rotate(-90 260.9 75.3)">C149</text>
<text x="146.6" y="107.9">R176</text>
<text x="212.9" y="103.5" transform="rotate(-90 212.9 103.5)">C141</text>
<text x="220.2" y="104.3" transform="rotate(-90 220.2 104.3)">C142</text>
<text x="223.6" y="104.4" transform="rotate(-90 223.6 104.4)">C144</text>
<text x="238.9" y="103.5" transform="rotate(-90 238.9 103.5)">C145</text>
<text x="246.2" y="104.3" transform="rotate(-90 246.2 104.3)">C146</text>
<text x="249.6" y="104.4" transform="rotate(-90 249.6 104.4)">C148</text>
<text x="261.1" y="104.7" transform="rotate(-90 261.1 104.7)">C150</text>
<text x="51.5" y="113" transform="rotate(-90 51.5 113)">R179</text>
<text x="72.8" y="120" transform="rotate(-90 72.8 120)">C125</text>
<text x="50.4" y="125.5" transform="rotate(-90 50.4 125.5)">C109</text>
<text x="55.6" y="124.8" transform="rotate(-90 55.6 124.8)">C108</text>
<text x="38" y="127.9" transform="rotate(-90 38 127.9)">R178</text>
<text x="216.7" y="136.6" transform="rotate(-90 216.7 136.6)">C153</text>
<text x="231" y="136.6" transform="rotate(-90 231 136.6)">C154</text>
<text x="242.7" y="136.6" transform="rotate(-90 242.7 136.6)">C152</text>
<text x="263.3" y="136.6" transform="rotate(-90 263.3 136.6)">C151</text>
<text x="122" y="138.1" transform="rotate(-90 122 138.1)">R175</text>
<text x="124.1" y="138.1" transform="rotate(-90 124.1 138.1)">R148</text>
<text x="149.6" y="142.7">SPI4_CS0</text>
<text x="53.4" y="169.2">C134</text>
</g>
</svg>
